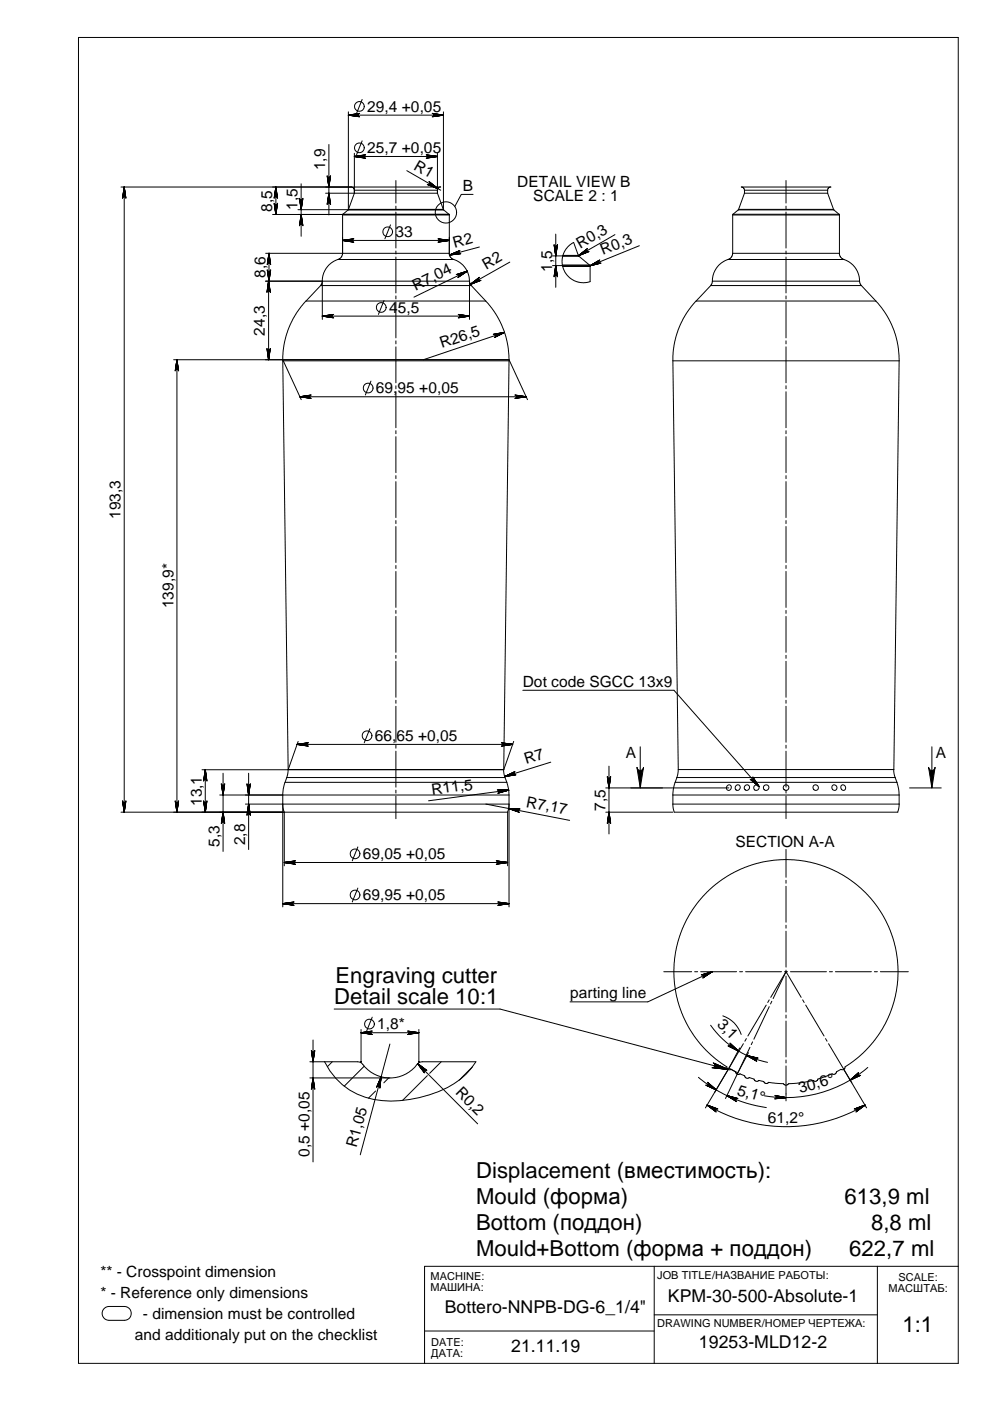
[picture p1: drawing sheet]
<svg xmlns="http://www.w3.org/2000/svg" width="420mm" height="594mm" viewBox="0 0 420 594" stroke-linecap="round" stroke-linejoin="round" font-family="sans-serif">
<g fill="none" stroke="#000" stroke-width=".42">
<path d="M33.3 15.9h373v562.2h-373zM147.7 47.4v41.5M147.7 48.8h40.3M153.5 42.2l-2.3 5.9M153.5 59.7l-2.3 5.9M188 47.4v41.5h-61.7M51.3 79.3h97.6M52.7 79.3v265.1M117 79.3v11.6M127.7 77.9v22.3M139.4 61.3v29.9M148.9 79.3h38l-.9 .2-.5 1.2h-35.3l-.4-1.1z"/>
<path d="M150.2 65v16.9M150.2 66.4h35.3M167.9 76.6v9.5M172.5 72.4l14.4 8.3M185.5 65v16.9M333.2 76.6v9.5M115.6 90.9h74.9M138 81.9h12.2M145.2 91.2h45.3M145.2 91.2v16.2M145.4 90.9l-.2 .3M145.4 90.9h44.9"/>
<path d="M147.6 89h40.5M147.6 89l-2.2 1.9M147.7 88.8l-.1 .2M147.7 88.8h40.3M150.2 81.9h35.3M150.2 81.9l-2.5 6.9M165.6 95.3l-2.4 5.9M167.9 87.4v1.3M167.9 89.9v15.3M185.5 81.9l2.5 6.9M188 88.8l.1 .2M188.1 89l2.2 1.9"/>
<path d="M190.3 90.8l.2 .4M190.5 91.2v16.2h-45.3M200.6 82.4h-5l-2.8 5.2M235.6 99.3v22.5M260.7 99.5l-15.5 8.9M310.6 91.2h45.3M310.6 91.2v16.2M310.8 90.9l-.2 .3M310.8 90.9h44.9M313 89h40.5M313 89l-2.2 1.9M313.1 88.8l-.1 .2"/>
<path d="M313.1 88.8h40.3M315.6 80.7l-.3-1-1-.4h38l-1 .3-.4 1.1M315.6 80.7h35.3M315.6 81.9h35.3M315.6 81.9l-2.5 6.9M315.6 80.7v1.2M333.2 87.4v1.3M333.2 89.9v15.3M350.9 81.9l2.5 6.9M350.9 80.7v1.2M353.4 88.8l.1 .2M353.5 89l2.2 1.9"/>
<path d="M355.7 90.8l.2 .4M355.9 91.2v16.2h-45.3M112.5 119.2h24.2M112.6 107.4h32.6M113.9 119.2v33.3M114 107.4v11.8M136.7 119.2l-.8 1.8M136.7 119.2h62.4M136.7 119.2v16.2M143.3 110l-2.7 1.4-2 2-1.4 2.6-.6 3.2M145.2 107.4l-.4 1.5-1.5 1.1M145.2 102h45.3"/>
<path d="M167.9 106.4v1.3M167.9 109v15.2M190.4 107.4l.6 1.7 1.4 .9h-49.1M192.3 110l2.3 1.1 2.5 2.2 1.5 3.1 .5 2.8M198.1 115l-22.6 11M199.1 119.2l.7 1.9M199.1 119.2v16.2M203.2 104.7l-12.6 3.4M216.2 111.1l-16.8 9.5M234.3 108.5h11M234.3 112.6h15.9M238.4 112.4h11.5"/>
<path d="M238.5 113h11.7M238.6 108.6h6.8M238.7 108.3h6.5M245.2 108.3l.2 .3M245.2 108.3l-2-5.5-2.7 2.1-1.6 2.6-.6 3 .2 2.5 1 2.4 1.9 2.3 2.1 1.4 2.1 .6 2 .2 2.6-.5v-6.4M245.4 108.6l4.5 3.8M249.9 112.4l.3 .6M250.1 112.7l-.7 .3M271.1 104.2l-21 8.5M310.6 107.4l-.4 1.5-1.5 1.1M333.2 106.4v1.3M333.2 109v15.2"/>
<path d="M355.9 107.4l.5 1.7 1.4 .9h-49.2l-2.9 1.6-1.7 1.8-1.4 2.6-.6 3.2M357.8 110l2.2 1.1 2.5 2.2 1.5 3.1 .4 2.8M364.4 119.2h-62.4l-.1 .8-.6 1M364.4 119.2l.8 1.9M129.8 127.6l-4.2 5.3-3.6 7.2-1.6 6.4-.5 6.5M129.8 127.6h76.2M135.9 121.1h63.9M135.9 121.1l-6.1 6.5M136.7 134h62.4M162.8 127.4l-2.4 5.9M167.9 125.5v1.3M167.9 128v15.3"/>
<path d="M199.8 121.1l6.2 6.5M205.9 127.6l4.3 5.5 3.5 7.2 1.6 6.5 .5 6.2M295.1 127.6l-4.1 5.3-3.6 7.2-1.6 6.4-.5 6.5M295.1 127.6h76.2M333.2 125.5v1.3M333.2 128v15.3M365.2 121.1h-63.9l-6.2 6.5M365.2 121.1l6.1 6.5M371.3 127.6l4.3 5.5 3.5 7.2 1.6 6.5 .5 6.2M73.6 152.5h142.2l7.8 17M75 152.5v191.9M119.9 152.5l7.8 17"/>
<path d="M167.9 144.5v1.3M167.9 147.1v15.2M213.9 140.9l-34.4 11.6M215.8 153h-95.9l2.3 173.3M215.8 153l-2.2 173.3M333.2 144.5v1.3M333.2 147.1v15.2M381.2 153h-95.9l2.3 173.3M381.2 153l-2.2 173.3h-91.4M127.2 168.2h95.9M157.3 161.6l-2.4 5.9M167.9 163.6v1.3"/>
<path d="M167.9 166.1v15.3M333.2 163.6v1.3M333.2 166.1v15.3M167.9 182.6v1.3M167.9 185.2v15.2M333.2 182.6v1.3M333.2 185.2v15.2M167.9 201.7v1.3M167.9 204.2v15.3M333.2 201.7v1.3M333.2 204.2v15.3M167.9 220.7v1.3"/>
<path d="M167.9 223.3v15.2M167.9 239.8v1.3M333.2 220.7v1.3M333.2 223.3v15.2M333.2 239.8v1.3M167.9 242.3v15.3M167.9 258.8v1.3M333.2 242.3v15.3M333.2 258.8v1.3M167.9 261.4v15.2M167.9 277.9v1.3M333.2 261.4v15.2"/>
<path d="M333.2 277.9v1.3M167.9 280.4v15.3M167.9 296.9v1.3M167.9 299.5v15.2M221.7 292.7h64.1l36 40.8M333.2 280.4v15.3M333.2 296.9v1.3M333.2 299.5v15.2M125.9 315.7h91.4M126.4 314.4l-4.2 12M156.8 309l-2.4 5.9M167.9 316v1.3"/>
<path d="M167.9 318.5v15.3M217.8 314.4l-4.2 12M271.4 316.7v17.4M333.2 316v1.3M333.2 318.5v15.3M395.1 316.7v17.4M85.6 326.4h128M87 326.4v18M93.2 337.1h26.7M94.6 327.9v33.1M105.4 327.9v32.3M119.9 337.1h95.9"/>
<path d="M119.9 337.1v47.5M120.9 331.7l-.8 3-.2 2.4M120.9 331.7h94M121.6 329.7h92.5M121.6 329.7l-.7 2M122.2 326.3l-.6 3.4M122.2 326.3h91.4M167.9 335v1.3M167.9 337.6v9.5M213.5 326.3l.6 3.4M214.1 329.7l.8 2M214.8 331.7l.8 2.9 .2 2.5"/>
<path d="M215.7 335l-34 4.6M215.8 337.1v47.5M233.5 323.2l-19.5 6.1M256.8 334.1h52.2M258.2 324.9v28.7M285.3 337.1h95.9M285.3 337.1v3.9M286.3 331.7l-.8 3-.2 2.4M287 329.7h92.5M287 329.7l-.7 2M287.6 326.3l-.6 3.4M333.2 335v1.3"/>
<path d="M333.2 337.6v9.5M356.6 333.2a1.11 1.11 0 0 1 1.9 .4 1.11 1.11 0 0 1-1.2 1.5l-.7-.7zM378.9 326.3l.6 3.4M379.5 329.7l.8 2h-94M380.2 331.7l.8 2.9 .2 2.5M381.2 337.1v3.9M385.5 334.1h13.7M51.3 344.4h69.2M104.1 341h15.8M119.9 341l.6 3.4M119.9 341h95.9l-.6 3.4M120.5 344.4h94.7"/>
<path d="M120.5 344.4v22.7M151.7 359.1l-2.3 5.9M206 341l35.5 6.9M215.2 344.4v22.7M256.8 344.4h28.5M285.3 341l.6 3.4M285.3 341h95.9M381.2 341l-.6 3.4h-94.7M120.5 365.7h94.7M151.7 376.6l-2.3 5.9M333.2 360.2v11.8M333.2 373.3v1.2"/>
<path d="M333.2 375.8v15.2M119.9 383.2h95.9M333.2 392.3v1.3M333.2 394.9v15.2M281.4 412h11.8M294.5 412h1.3M297.1 412h15.2M302 412l-27.3 12.8h-33M313.6 412h1.2M316.1 412h15.2M332.6 412h1.3M333.2 411.4v1.2"/>
<path d="M333.2 413.9v15.2M333.2 412l-6.4 10.9M333.2 412l-5.4 11.4M333.2 412l6.5 10.9M335.2 412h15.2M351.7 412h1.2M354.2 412h15.2M370.7 412h1.3M373.3 412h11.8M141.7 427.9h70.3l96.7 25.6M153.1 436.6v13.8M153.1 437.9h24.5"/>
<path d="M157.8 431.3l-2.4 5.9M177.6 436.6v13.8M301.3 434.7a39.2 39.2 0 0 0 24.1 15.8M306.5 430.8a12.3 12.3 0 0 1 7.7 7.8M324.9 426.2l-7.8 13.1M326.1 424l-.6 1.1M326.1 426.9l-6.5 13.8M327.2 424.6l-.5 1.1M333.2 430.4v1.3M333.2 433v15.2M340.3 424l.7 1.1M341.6 426.2l7.8 13.1"/>
<path d="M131.4 450.2h20.2l1.5 .5a14.8 14.8 0 0 0 24.4 0l1.5-.5h22.8a36 36 0 0 1-24 15.2 38.6 38.6 0 0 1-29.6-3.2 29.5 29.5 0 0 1-10.6-12M131.4 457.1h33.9M132.7 441v51.7M140.9 450.2l-2.1 2.1M153 450.2h.2M153 450.1l.2 .3M153.2 450.1l-.3 .3M154.4 452.1l-8.5 8.5M164.8 457.1l-2.1 2.1M165.3 442.7l-12.6 47M177.1 451l25.4 25.6M177.5 450.2h.3"/>
<path d="M177.5 450.1l.3 .3M177.7 450.1l-.3 .3M181.2 456.1l-10.6 10.6M187.1 450.2l-4.9 4.9M200.3 452.3l-5.7 5.8M296.1 456.8a58.5 58.5 0 0 0 28.8 12.9M313.6 444.4l-4.5 8.5 2.3 1.3 1.4 .7 4.5-8.5M315.2 442.6l-16.1 27.2M316.4 440.4l-.6 1.1M318 444.1l-10.4 21.7M319.1 441.8l-.6 1.1M333.2 449.5v1.2"/>
<path d="M333.2 452v14.8M350 440.4l.6 1.1M351.3 442.6l9.8 16.6M354.6 454.4l-.6 1.1-1.2-.1-6 2.2-.8 .9-1.2-.4-5.8 1.1-4.7 .3-.9 .7-.9-.2-.3-.5-6.3-.5-1.1 .5-.6-.3-.4-.6-2.1-.5-1.1 .4-.7-.4a1.51 1.51 0 0 0-1.7-1l-1.6 .1-.8-.6a1.55 1.55 0 0 0-1.7-1.1l-1.4 .1-.7-.8a.9 .9 0 0 0-1.1-.8l-.9-.6-.8 .3-.6-.3-.5-1-4.7-3.4-4.7-4.4-4.8-5.9-4.2-7.6-2.3-6.6-1.5-8-.1-8.2 1.5-8.6 2.6-7.1 3.6-6.7 4.7-5.9 6.4-5.9 6.4-4.1 7.5-3.2 6.8-1.6 8.7-.7 7.5 .7 7.9 2.1 7.4 3.5 6.3 4.2 6.3 6.1 4.4 6.2 3.6 7.3 2.2 7.2 1.1 8.1-.3 7.6-1.3 6.8-2.5 7.2-3.6 6.6-2.8 3.8-3.5 3.9-3.9 3.5-4.5 3-.5 1.1h-1.3l-1.8 1.1M357.8 453.5l9.6 16.3M367.9 452.6a53.5 53.5 0 0 1-43.8 12.1M159.3 462.6l-3.1 3.1M299.8 468.6a65.7 65.7 0 0 0 66.9 0M277.4 537v41.1M372 537v41.1M406.3 537h-226.3v41.1M44.3 554.8l1.9-.8h6.5a2.94 2.94 0 0 1 2.9 2.9 2.94 2.94 0 0 1-2.9 3h-6.5a2.93 2.93 0 0 1-2.7-1.9 2.93 2.93 0 0 1 .8-3.2z"/>
<path d="M277.4 557.5h94.6M180 564.4h97.4"/>
<circle cx="152.4" cy="45.1" r="2.06"/>
<circle cx="152.4" cy="62.7" r="2.07"/>
<circle cx="164.4" cy="98.3" r="2.07"/>
<circle cx="189.1" cy="90.1" r="4.5"/>
<circle cx="161.6" cy="130.4" r="2.06"/>
<circle cx="156.1" cy="164.5" r="2.07"/>
<circle cx="155.6" cy="312" r="2.06"/>
<circle cx="309" cy="333.9" r="1.11"/>
<circle cx="312.7" cy="334" r="1.15"/>
<circle cx="316.6" cy="334" r="1.15"/>
<circle cx="320.7" cy="334" r="1.19"/>
<circle cx="324.8" cy="334" r="1.19"/>
<circle cx="333.3" cy="334" r="1.2"/>
<circle cx="345.8" cy="333.9" r="1.16"/>
<circle cx="353.7" cy="333.9" r="1.14"/>
<circle cx="150.6" cy="379.5" r="2.06"/>
<circle cx="150.6" cy="362" r="2.06"/>
<circle cx="156.7" cy="434.2" r="2.06"/>
</g>
<g fill="#000" stroke="#000" stroke-width=".42">
<path d="M147.7 48.8l4.8-.7z" fill-rule="evenodd"/>
<path d="M147.7 48.8l4.6-.7z" fill-rule="evenodd"/>
<path d="M147.7 48.8l4.4-.5z" fill-rule="evenodd"/>
<path d="M147.7 48.8l4.2-.4-.1 .3z" fill-rule="evenodd"/>
<path d="M147.7 48.8l4.1-.1v.3z" fill-rule="evenodd"/>
<path d="M147.7 48.8l4.2 .4z" fill-rule="evenodd"/>
<path d="M147.7 48.8l4.4 .5z" fill-rule="evenodd"/>
<path d="M147.7 48.8l4.6 .7z" fill-rule="evenodd"/>
<path d="M147.7 48.8l4.8 .7z" fill-rule="evenodd"/>
<path d="M183.2 49.5l4.8-.7z" fill-rule="evenodd"/>
<path d="M183.5 49.5l4.5-.7z" fill-rule="evenodd"/>
<path d="M183.8 49.2l4.2-.4z" fill-rule="evenodd"/>
<path d="M183.9 49l4.1-.2-4.2 .4z" fill-rule="evenodd"/>
<path d="M183.9 48.7l4.1 .1-4.1 .2z" fill-rule="evenodd"/>
<path d="M183.8 48.4l4.2 .4-4.1-.1z" fill-rule="evenodd"/>
<path d="M183.7 48.3l4.3 .5z" fill-rule="evenodd"/>
<path d="M183.5 48.1l4.5 .7z" fill-rule="evenodd"/>
<path d="M183.2 48.1l4.8 .7z" fill-rule="evenodd"/>
<path d="M52.7 79.3l.7 4.8z" fill-rule="evenodd"/>
<path d="M52.7 79.3l.6 4.6z" fill-rule="evenodd"/>
<path d="M52.7 79.3l.5 4.4z" fill-rule="evenodd"/>
<path d="M52.7 79.3l.3 4.2z" fill-rule="evenodd"/>
<path d="M52.7 79.3l.1 4.1h-.3z" fill-rule="evenodd"/>
<path d="M52.7 79.3l-.4 4.2z" fill-rule="evenodd"/>
<path d="M52.7 79.3l-.6 4.4z" fill-rule="evenodd"/>
<path d="M52.7 79.3l-.7 4.6z" fill-rule="evenodd"/>
<path d="M52.7 79.3l-.8 4.8z" fill-rule="evenodd"/>
<path d="M117 79.3l-.8 4.8z" fill-rule="evenodd"/>
<path d="M117 79.3l-.7 4.6z" fill-rule="evenodd"/>
<path d="M117 79.3l-.6 4.4z" fill-rule="evenodd"/>
<path d="M117 79.3l-.2 4.1-.2 .1z" fill-rule="evenodd"/>
<path d="M117 79.3l.1 4.1h-.3z" fill-rule="evenodd"/>
<path d="M117 79.3l.3 4.2z" fill-rule="evenodd"/>
<path d="M117 79.3l.5 4.4z" fill-rule="evenodd"/>
<path d="M117 79.3l.6 4.6z" fill-rule="evenodd"/>
<path d="M117 79.3l.7 4.8z" fill-rule="evenodd"/>
<path d="M140.2 74.5l-.8 4.8z" fill-rule="evenodd"/>
<path d="M140.1 74.7l-.7 4.6z" fill-rule="evenodd"/>
<path d="M140 74.9l-.6 4.4z" fill-rule="evenodd"/>
<path d="M139.6 75.2l.2-.1-.4 4.2z" fill-rule="evenodd"/>
<path d="M139.3 75.2h.3l-.2 4.1z" fill-rule="evenodd"/>
<path d="M139.1 75.1l.2 .1 .1 4.1z" fill-rule="evenodd"/>
<path d="M138.9 74.9l.5 4.4z" fill-rule="evenodd"/>
<path d="M138.8 74.7l.6 4.6z" fill-rule="evenodd"/>
<path d="M138.7 74.5l.7 4.8z" fill-rule="evenodd"/>
<path d="M150.2 66.4l4.8 .7z" fill-rule="evenodd"/>
<path d="M150.2 66.4l4.6 .6z" fill-rule="evenodd"/>
<path d="M150.2 66.4l4.4 .5z" fill-rule="evenodd"/>
<path d="M150.2 66.4l4.1 .1 .1 .2z" fill-rule="evenodd"/>
<path d="M150.2 66.4l4.1-.2v.3z" fill-rule="evenodd"/>
<path d="M150.2 66.4l4.2-.4z" fill-rule="evenodd"/>
<path d="M150.2 66.4l4.4-.6z" fill-rule="evenodd"/>
<path d="M150.2 66.4l4.6-.7z" fill-rule="evenodd"/>
<path d="M150.2 66.4l4.8-.8z" fill-rule="evenodd"/>
<path d="M180.7 65.6l4.8 .8z" fill-rule="evenodd"/>
<path d="M180.9 65.7l4.6 .7z" fill-rule="evenodd"/>
<path d="M181.1 65.8l4.4 .6z" fill-rule="evenodd"/>
<path d="M181.3 66l4.2 .4z" fill-rule="evenodd"/>
<path d="M181.4 66.2l4.1 .2-4.1 .1z" fill-rule="evenodd"/>
<path d="M181.4 66.5l4.1-.1-4.2 .3z" fill-rule="evenodd"/>
<path d="M181.3 66.7l4.2-.3z" fill-rule="evenodd"/>
<path d="M180.9 67l4.6-.6z" fill-rule="evenodd"/>
<path d="M180.7 67.1l4.8-.7z" fill-rule="evenodd"/>
<path d="M181.9 76.9l3.8 3.1z" fill-rule="evenodd"/>
<path d="M182 77.1l3.7 2.9z" fill-rule="evenodd"/>
<path d="M182.2 77.4l3.5 2.6z" fill-rule="evenodd"/>
<path d="M182.2 77.6l3.5 2.4z" fill-rule="evenodd"/>
<path d="M182.2 77.8l3.5 2.2-3.7-2z" fill-rule="evenodd"/>
<path d="M182 78l3.7 2-3.8-1.8z" fill-rule="evenodd"/>
<path d="M181.6 78.3l4.1 1.7z" fill-rule="evenodd"/>
<path d="M181.4 78.3l4.3 1.7z" fill-rule="evenodd"/>
<path d="M181.1 78.2l4.6 1.8z" fill-rule="evenodd"/>
<path d="M117.7 86.2l-.7 4.7z" fill-rule="evenodd"/>
<path d="M117.6 86.4l-.6 4.5z" fill-rule="evenodd"/>
<path d="M117.3 86.8l-.3 4.1z" fill-rule="evenodd"/>
<path d="M117.1 86.8h.2l-.3 4.1z" fill-rule="evenodd"/>
<path d="M116.8 86.8h.3l-.1 4.1z" fill-rule="evenodd"/>
<path d="M116.6 86.8h.2l.2 4.1z" fill-rule="evenodd"/>
<path d="M116.4 86.6l.6 4.3z" fill-rule="evenodd"/>
<path d="M116.3 86.4l.7 4.5z" fill-rule="evenodd"/>
<path d="M116.2 86.2l.8 4.7z" fill-rule="evenodd"/>
<path d="M127 84.1l.7 4.8z" fill-rule="evenodd"/>
<path d="M127 84.3l.7 4.6z" fill-rule="evenodd"/>
<path d="M127.2 84.6l.5 4.3z" fill-rule="evenodd"/>
<path d="M127.3 84.7l.4 4.2z" fill-rule="evenodd"/>
<path d="M127.6 84.8h.2l-.1 4.1z" fill-rule="evenodd"/>
<path d="M127.8 84.8l.2-.1-.3 4.2z" fill-rule="evenodd"/>
<path d="M128 84.7l.2-.1-.5 4.3z" fill-rule="evenodd"/>
<path d="M128.4 84.3l-.7 4.6z" fill-rule="evenodd"/>
<path d="M128.4 84.1l-.7 4.8z" fill-rule="evenodd"/>
<path d="M127.7 90.9l-.7 4.9z" fill-rule="evenodd"/>
<path d="M127.7 90.9l-.7 4.6z" fill-rule="evenodd"/>
<path d="M127.7 90.9l-.5 4.4z" fill-rule="evenodd"/>
<path d="M127.7 90.9l-.4 4.2z" fill-rule="evenodd"/>
<path d="M127.7 90.9l.1 4.2h-.2z" fill-rule="evenodd"/>
<path d="M127.7 90.9l.3 4.2z" fill-rule="evenodd"/>
<path d="M127.7 90.9l.5 4.4z" fill-rule="evenodd"/>
<path d="M127.7 90.9l.7 4.6z" fill-rule="evenodd"/>
<path d="M127.7 90.9l.7 4.9z" fill-rule="evenodd"/>
<path d="M139.4 81.9l-.7 4.8z" fill-rule="evenodd"/>
<path d="M139.4 81.9l-.6 4.6z" fill-rule="evenodd"/>
<path d="M139.4 81.9l-.5 4.3z" fill-rule="evenodd"/>
<path d="M139.4 81.9l-.1 4.1-.2 .1z" fill-rule="evenodd"/>
<path d="M139.4 81.9l.2 4.1h-.3z" fill-rule="evenodd"/>
<path d="M139.4 81.9l.4 4.2z" fill-rule="evenodd"/>
<path d="M139.4 81.9l.6 4.3z" fill-rule="evenodd"/>
<path d="M139.4 81.9l.7 4.6z" fill-rule="evenodd"/>
<path d="M139.4 81.9l.8 4.8z" fill-rule="evenodd"/>
<path d="M113.9 119.2l-.7 4.8z" fill-rule="evenodd"/>
<path d="M113.9 119.2l-.7 4.6z" fill-rule="evenodd"/>
<path d="M113.9 119.2l-.5 4.3z" fill-rule="evenodd"/>
<path d="M113.9 119.2l-.4 4.2z" fill-rule="evenodd"/>
<path d="M113.9 119.2l.1 4.1h-.3z" fill-rule="evenodd"/>
<path d="M113.9 119.2l.4 4.2-.3-.1z" fill-rule="evenodd"/>
<path d="M113.9 119.2l.5 4.3z" fill-rule="evenodd"/>
<path d="M113.9 119.2l.7 4.6z" fill-rule="evenodd"/>
<path d="M113.9 119.2l.7 4.8z" fill-rule="evenodd"/>
<path d="M114 107.4l-.7 4.8z" fill-rule="evenodd"/>
<path d="M114 107.4l-.6 4.6z" fill-rule="evenodd"/>
<path d="M114 107.4l-.5 4.4z" fill-rule="evenodd"/>
<path d="M114 107.4l-.1 4.1-.2 .1z" fill-rule="evenodd"/>
<path d="M114 107.4l.2 4.1h-.3z" fill-rule="evenodd"/>
<path d="M114 107.4l.4 4.2z" fill-rule="evenodd"/>
<path d="M114 107.4l.6 4.4z" fill-rule="evenodd"/>
<path d="M114 107.4l.7 4.6z" fill-rule="evenodd"/>
<path d="M114 107.4l.8 4.8z" fill-rule="evenodd"/>
<path d="M114.8 114.4l-.8 4.8z" fill-rule="evenodd"/>
<path d="M114.7 114.7l-.7 4.5z" fill-rule="evenodd"/>
<path d="M114.4 115l.2-.1-.6 4.3z" fill-rule="evenodd"/>
<path d="M114.2 115.1l.2-.1-.4 4.2z" fill-rule="evenodd"/>
<path d="M113.9 115.1h.3l-.2 4.1z" fill-rule="evenodd"/>
<path d="M113.7 115l.2 .1 .1 4.1z" fill-rule="evenodd"/>
<path d="M113.5 114.9l.5 4.3z" fill-rule="evenodd"/>
<path d="M113.4 114.7l.6 4.5z" fill-rule="evenodd"/>
<path d="M113.3 114.4l.7 4.8z" fill-rule="evenodd"/>
<path d="M145.2 102l4.8 .7z" fill-rule="evenodd"/>
<path d="M145.2 102l4.6 .6z" fill-rule="evenodd"/>
<path d="M145.2 102l4.4 .5z" fill-rule="evenodd"/>
<path d="M145.2 102l4.2 .1v.2z" fill-rule="evenodd"/>
<path d="M145.2 102l4.2 .1z" fill-rule="evenodd"/>
<path d="M145.2 102l4.2-.4v.3z" fill-rule="evenodd"/>
<path d="M145.2 102l4.4-.6z" fill-rule="evenodd"/>
<path d="M145.2 102l4.6-.7z" fill-rule="evenodd"/>
<path d="M145.2 102l4.8-.8z" fill-rule="evenodd"/>
<path d="M185.7 101.2l4.8 .8z" fill-rule="evenodd"/>
<path d="M185.9 101.3l4.6 .7z" fill-rule="evenodd"/>
<path d="M186.1 101.4l4.4 .6z" fill-rule="evenodd"/>
<path d="M186.3 101.6l4.2 .4-4.1-.1z" fill-rule="evenodd"/>
<path d="M186.4 101.9l4.1 .1z" fill-rule="evenodd"/>
<path d="M186.4 102.1l4.1-.1-4.2 .3z" fill-rule="evenodd"/>
<path d="M186.3 102.3l4.2-.3-4.4 .5z" fill-rule="evenodd"/>
<path d="M185.9 102.6l4.6-.6z" fill-rule="evenodd"/>
<path d="M185.7 102.7l4.8-.7z" fill-rule="evenodd"/>
<path d="M190.6 108.1l4.4-1.9z" fill-rule="evenodd"/>
<path d="M190.6 108.1l4.2-1.8z" fill-rule="evenodd"/>
<path d="M190.6 108.1l4-1.6z" fill-rule="evenodd"/>
<path d="M190.6 108.1l3.9-1.4v.2z" fill-rule="evenodd"/>
<path d="M190.6 108.1l3.9-1.2 .1 .3z" fill-rule="evenodd"/>
<path d="M190.6 108.1l4.1-.7z" fill-rule="evenodd"/>
<path d="M190.6 108.1l4.3-.6z" fill-rule="evenodd"/>
<path d="M190.6 108.1l4.6-.5z" fill-rule="evenodd"/>
<path d="M190.6 108.1l4.8-.5z" fill-rule="evenodd"/>
<path d="M194.1 117.7l4-2.7z" fill-rule="evenodd"/>
<path d="M194.4 117.4l3.7-2.4-3.8 2.6z" fill-rule="evenodd"/>
<path d="M194.5 117.2l3.6-2.2-3.7 2.4z" fill-rule="evenodd"/>
<path d="M194.4 116.9l3.7-1.9-3.6 2.2z" fill-rule="evenodd"/>
<path d="M194.4 116.7l3.7-1.7-3.7 1.9z" fill-rule="evenodd"/>
<path d="M194.1 116.5l4-1.5-3.7 1.7z" fill-rule="evenodd"/>
<path d="M193.9 116.4l4.2-1.4z" fill-rule="evenodd"/>
<path d="M193.7 116.4l4.4-1.4z" fill-rule="evenodd"/>
<path d="M193.4 116.4l4.7-1.4z" fill-rule="evenodd"/>
<path d="M234.9 103.7l.7 4.8z" fill-rule="evenodd"/>
<path d="M234.9 103.9l.7 4.6z" fill-rule="evenodd"/>
<path d="M235.1 104.2l.5 4.3z" fill-rule="evenodd"/>
<path d="M235.3 104.3l.3 4.2z" fill-rule="evenodd"/>
<path d="M235.5 104.4h.3l-.2 4.1z" fill-rule="evenodd"/>
<path d="M235.8 104.4l.2-.1-.4 4.2z" fill-rule="evenodd"/>
<path d="M236 104.3l.2-.1-.6 4.3z" fill-rule="evenodd"/>
<path d="M236.3 103.9l-.7 4.6z" fill-rule="evenodd"/>
<path d="M236.3 103.7l-.7 4.8z" fill-rule="evenodd"/>
<path d="M235.6 112.6l.7 4.8z" fill-rule="evenodd"/>
<path d="M235.6 112.6l.7 4.6z" fill-rule="evenodd"/>
<path d="M235.6 112.6l.6 4.4z" fill-rule="evenodd"/>
<path d="M235.6 112.6l.4 4.2z" fill-rule="evenodd"/>
<path d="M235.6 112.6l.2 4.1h-.3z" fill-rule="evenodd"/>
<path d="M235.6 112.6l-.3 4.2z" fill-rule="evenodd"/>
<path d="M235.6 112.6l-.5 4.4z" fill-rule="evenodd"/>
<path d="M235.6 112.6l-.7 4.6z" fill-rule="evenodd"/>
<path d="M235.6 112.6l-.7 4.8z" fill-rule="evenodd"/>
<path d="M245.2 108.4l3.8-3z" fill-rule="evenodd"/>
<path d="M245.2 108.4l3.7-2.8z" fill-rule="evenodd"/>
<path d="M245.2 108.4l3.6-2.6z" fill-rule="evenodd"/>
<path d="M245.2 108.4l3.5-2.4 .1 .3z" fill-rule="evenodd"/>
<path d="M245.2 108.4l3.6-2.1 .1 .2z" fill-rule="evenodd"/>
<path d="M245.2 108.4l3.7-1.9 .1 .2z" fill-rule="evenodd"/>
<path d="M245.2 108.4l4.1-1.7z" fill-rule="evenodd"/>
<path d="M245.2 108.4l4.3-1.7z" fill-rule="evenodd"/>
<path d="M245.2 108.4l4.6-1.7z" fill-rule="evenodd"/>
<path d="M250.1 112.7l4.2-2.5z" fill-rule="evenodd"/>
<path d="M250.1 112.7l4-2.3z" fill-rule="evenodd"/>
<path d="M250.1 112.7l3.9-2.2z" fill-rule="evenodd"/>
<path d="M250.1 112.7l3.8-1.9v.3z" fill-rule="evenodd"/>
<path d="M250.1 112.7l3.8-1.6 .1 .2z" fill-rule="evenodd"/>
<path d="M250.1 112.7l3.9-1.4 .2 .1z" fill-rule="evenodd"/>
<path d="M250.1 112.7l4.3-1.1z" fill-rule="evenodd"/>
<path d="M250.1 112.7l4.5-1.1z" fill-rule="evenodd"/>
<path d="M250.1 112.7l4.7-1.1z" fill-rule="evenodd"/>
<path d="M136.7 134l4.8 .8z" fill-rule="evenodd"/>
<path d="M136.7 134l4.5 .7z" fill-rule="evenodd"/>
<path d="M136.7 134l4.3 .6z" fill-rule="evenodd"/>
<path d="M136.7 134l4.1 .4z" fill-rule="evenodd"/>
<path d="M136.7 134l4.1-.1v.3z" fill-rule="evenodd"/>
<path d="M136.7 134l4.1-.3z" fill-rule="evenodd"/>
<path d="M136.7 134l4.3-.5z" fill-rule="evenodd"/>
<path d="M136.7 134l4.5-.6z" fill-rule="evenodd"/>
<path d="M136.7 134l4.8-.7z" fill-rule="evenodd"/>
<path d="M194.3 133.3l4.8 .7z" fill-rule="evenodd"/>
<path d="M194.5 133.4l4.6 .6z" fill-rule="evenodd"/>
<path d="M194.7 133.5l4.4 .5z" fill-rule="evenodd"/>
<path d="M194.9 133.7l4.2 .3z" fill-rule="evenodd"/>
<path d="M194.9 133.9l4.2 .1-4.2 .2z" fill-rule="evenodd"/>
<path d="M194.9 134.2l4.2-.2-4.2 .4z" fill-rule="evenodd"/>
<path d="M194.9 134.4l4.2-.4-4.4 .6z" fill-rule="evenodd"/>
<path d="M194.5 134.7l4.6-.7z" fill-rule="evenodd"/>
<path d="M194.3 134.8l4.8-.8z" fill-rule="evenodd"/>
<path d="M199.4 120.6l3.8-3z" fill-rule="evenodd"/>
<path d="M199.4 120.6l3.7-2.8z" fill-rule="evenodd"/>
<path d="M199.4 120.6l3.5-2.6z" fill-rule="evenodd"/>
<path d="M199.4 120.6l3.5-2.4v.3z" fill-rule="evenodd"/>
<path d="M199.4 120.6l3.5-2.1 .2 .2z" fill-rule="evenodd"/>
<path d="M199.4 120.6l3.7-1.9 .1 .1z" fill-rule="evenodd"/>
<path d="M199.4 120.6l4.1-1.7z" fill-rule="evenodd"/>
<path d="M199.4 120.6l4.3-1.7z" fill-rule="evenodd"/>
<path d="M199.4 120.6l4.6-1.7z" fill-rule="evenodd"/>
<path d="M75 152.5l-.7 4.8z" fill-rule="evenodd"/>
<path d="M75 152.5l-.7 4.6z" fill-rule="evenodd"/>
<path d="M75 152.5l-.5 4.4z" fill-rule="evenodd"/>
<path d="M75 152.5l-.3 4.2z" fill-rule="evenodd"/>
<path d="M75 152.5l.1 4.1h-.2z" fill-rule="evenodd"/>
<path d="M75 152.5l.4 4.2z" fill-rule="evenodd"/>
<path d="M75 152.5l.6 4.4z" fill-rule="evenodd"/>
<path d="M75 152.5l.6 4.6z" fill-rule="evenodd"/>
<path d="M75 152.5l.7 4.8z" fill-rule="evenodd"/>
<path d="M114.6 147.8l-.7 4.7z" fill-rule="evenodd"/>
<path d="M114.6 148l-.7 4.5z" fill-rule="evenodd"/>
<path d="M114.4 148.2l-.5 4.3z" fill-rule="evenodd"/>
<path d="M114 148.4h.3l-.4 4.1z" fill-rule="evenodd"/>
<path d="M113.7 148.4h.3l-.1 4.1z" fill-rule="evenodd"/>
<path d="M113.5 148.4l.4 4.1z" fill-rule="evenodd"/>
<path d="M113.4 148.2l.5 4.3z" fill-rule="evenodd"/>
<path d="M113.2 148l.7 4.5z" fill-rule="evenodd"/>
<path d="M113.2 147.8l.7 4.7z" fill-rule="evenodd"/>
<path d="M209.6 143.1l4.3-2.2z" fill-rule="evenodd"/>
<path d="M209.8 143l4.1-2.1z" fill-rule="evenodd"/>
<path d="M210.1 142.6l3.8-1.7-3.9 1.9z" fill-rule="evenodd"/>
<path d="M210.1 142.3l3.8-1.4-3.8 1.7z" fill-rule="evenodd"/>
<path d="M210 142.1l3.9-1.2-3.8 1.4z" fill-rule="evenodd"/>
<path d="M209.8 142l4.1-1.1z" fill-rule="evenodd"/>
<path d="M209.6 141.8l4.3-.9z" fill-rule="evenodd"/>
<path d="M209.4 141.7l4.5-.8z" fill-rule="evenodd"/>
<path d="M209.1 141.7l4.8-.8z" fill-rule="evenodd"/>
<path d="M127.2 168.2l4.8 .8z" fill-rule="evenodd"/>
<path d="M127.2 168.2l4.5 .7z" fill-rule="evenodd"/>
<path d="M127.2 168.2l4.3 .6z" fill-rule="evenodd"/>
<path d="M127.2 168.2l4.1 .1 .1 .3z" fill-rule="evenodd"/>
<path d="M127.2 168.2l4.1-.1z" fill-rule="evenodd"/>
<path d="M127.2 168.2l4.2-.3-.1 .2z" fill-rule="evenodd"/>
<path d="M127.2 168.2l4.3-.5z" fill-rule="evenodd"/>
<path d="M127.2 168.2l4.5-.6z" fill-rule="evenodd"/>
<path d="M127.2 168.2l4.8-.7z" fill-rule="evenodd"/>
<path d="M218.3 167.5l4.8 .7z" fill-rule="evenodd"/>
<path d="M218.5 167.6l4.6 .6z" fill-rule="evenodd"/>
<path d="M218.7 167.7l4.4 .5z" fill-rule="evenodd"/>
<path d="M218.9 167.9l4.2 .3-4.1-.1z" fill-rule="evenodd"/>
<path d="M219 168.1l4.1 .1z" fill-rule="evenodd"/>
<path d="M219 168.3l4.1-.1-4.2 .4z" fill-rule="evenodd"/>
<path d="M218.7 168.8l4.4-.6z" fill-rule="evenodd"/>
<path d="M218.5 168.9l4.6-.7z" fill-rule="evenodd"/>
<path d="M218.3 169l4.8-.8z" fill-rule="evenodd"/>
<path d="M125.9 315.7l4.9 .7z" fill-rule="evenodd"/>
<path d="M125.9 315.7l4.6 .6z" fill-rule="evenodd"/>
<path d="M125.9 315.7l4.4 .5z" fill-rule="evenodd"/>
<path d="M125.9 315.7l4.2 .3z" fill-rule="evenodd"/>
<path d="M125.9 315.7l4.1-.2v.3z" fill-rule="evenodd"/>
<path d="M125.9 315.7l4.2-.4z" fill-rule="evenodd"/>
<path d="M125.9 315.7l4.4-.6z" fill-rule="evenodd"/>
<path d="M125.9 315.7l4.6-.7z" fill-rule="evenodd"/>
<path d="M125.9 315.7l4.9-.8z" fill-rule="evenodd"/>
<path d="M212.6 314.9l4.7 .8z" fill-rule="evenodd"/>
<path d="M212.8 315l4.5 .7z" fill-rule="evenodd"/>
<path d="M213 315.1l4.3 .6z" fill-rule="evenodd"/>
<path d="M213.1 315.3l4.2 .4z" fill-rule="evenodd"/>
<path d="M213.2 315.5l4.1 .2-4.1 .1z" fill-rule="evenodd"/>
<path d="M213.2 315.8l4.1-.1-4.2 .3z" fill-rule="evenodd"/>
<path d="M213.1 316l4.2-.3-4.3 .5z" fill-rule="evenodd"/>
<path d="M212.8 316.3l4.5-.6z" fill-rule="evenodd"/>
<path d="M212.6 316.4l4.7-.7z" fill-rule="evenodd"/>
<path d="M87 326.4l-.7 4.8z" fill-rule="evenodd"/>
<path d="M87 326.4l-.6 4.6z" fill-rule="evenodd"/>
<path d="M87 326.4l-.5 4.4z" fill-rule="evenodd"/>
<path d="M87 326.4l-.3 4.2z" fill-rule="evenodd"/>
<path d="M87 326.4l.2 4.2h-.3z" fill-rule="evenodd"/>
<path d="M87 326.4l.4 4.2z" fill-rule="evenodd"/>
<path d="M87 326.4l.6 4.4z" fill-rule="evenodd"/>
<path d="M87 326.4l.7 4.6z" fill-rule="evenodd"/>
<path d="M87 326.4l.8 4.8z" fill-rule="evenodd"/>
<path d="M95.3 332.3l-.7 4.8z" fill-rule="evenodd"/>
<path d="M95.2 332.5l-.6 4.6z" fill-rule="evenodd"/>
<path d="M94.9 332.9l.2-.1-.5 4.3z" fill-rule="evenodd"/>
<path d="M94.7 333l.2-.1-.3 4.2z" fill-rule="evenodd"/>
<path d="M94.4 333h.3l-.1 4.1z" fill-rule="evenodd"/>
<path d="M94.2 332.9l.2 .1 .2 4.1z" fill-rule="evenodd"/>
<path d="M94 332.8l.6 4.3z" fill-rule="evenodd"/>
<path d="M93.9 332.5l.7 4.6z" fill-rule="evenodd"/>
<path d="M93.8 332.3l.8 4.8z" fill-rule="evenodd"/>
<path d="M106.2 332.3l-.8 4.8z" fill-rule="evenodd"/>
<path d="M106.1 332.5l-.7 4.6z" fill-rule="evenodd"/>
<path d="M105.8 332.9l.2-.1-.6 4.3z" fill-rule="evenodd"/>
<path d="M105.5 333l.3-.1-.4 4.2z" fill-rule="evenodd"/>
<path d="M105.3 333l.1 4.1z" fill-rule="evenodd"/>
<path d="M105.1 332.9l.2 .1 .1 4.1z" fill-rule="evenodd"/>
<path d="M104.9 332.8l.5 4.3z" fill-rule="evenodd"/>
<path d="M104.8 332.5l.6 4.6z" fill-rule="evenodd"/>
<path d="M104.7 332.3l.7 4.8z" fill-rule="evenodd"/>
<path d="M214 329.3l4.4-2.1z" fill-rule="evenodd"/>
<path d="M214 329.3l4.1-2z" fill-rule="evenodd"/>
<path d="M214 329.3l4-1.8z" fill-rule="evenodd"/>
<path d="M214 329.3l3.9-1.6z" fill-rule="evenodd"/>
<path d="M214 329.3l3.9-1.4 .1 .3z" fill-rule="evenodd"/>
<path d="M214 329.3l4.1-.9z" fill-rule="evenodd"/>
<path d="M214 329.3l4.3-.8z" fill-rule="evenodd"/>
<path d="M214 329.3l4.5-.7z" fill-rule="evenodd"/>
<path d="M214 329.3l4.8-.7z" fill-rule="evenodd"/>
<path d="M211 336.4l4.7-1.4z" fill-rule="evenodd"/>
<path d="M211.2 336.3l4.5-1.3z" fill-rule="evenodd"/>
<path d="M211.6 335.9l4.1-.9-4.2 1.1z" fill-rule="evenodd"/>
<path d="M211.6 335.7l4.1-.7-4.1 .9z" fill-rule="evenodd"/>
<path d="M211.6 335.5l4.1-.5-4.1 .7z" fill-rule="evenodd"/>
<path d="M211.5 335.3l4.2-.3-4.1 .5z" fill-rule="evenodd"/>
<path d="M211.3 335.1l4.4-.1z" fill-rule="evenodd"/>
<path d="M211.1 335h4.6z" fill-rule="evenodd"/>
<path d="M210.8 335h4.9z" fill-rule="evenodd"/>
<path d="M257.5 329.3l.7 4.8z" fill-rule="evenodd"/>
<path d="M258.1 330h.2l-.1 4.1z" fill-rule="evenodd"/>
<path d="M258.3 330l.2-.1-.3 4.2z" fill-rule="evenodd"/>
<path d="M258.5 329.9l.2-.2-.5 4.4z" fill-rule="evenodd"/>
<path d="M258.9 329.5l-.7 4.6z" fill-rule="evenodd"/>
<path d="M258.9 329.3l-.7 4.8z" fill-rule="evenodd"/>
<path d="M257.5 329.5l.7 4.6z" fill-rule="evenodd"/>
<path d="M257.6 329.7l.6 4.4z" fill-rule="evenodd"/>
<path d="M257.9 329.9l.3 4.2z" fill-rule="evenodd"/>
<path d="M270 325.4a1.4 1.4 0 0 0 1.4 1.3 1.4 1.4 0 0 0 1.4-1.3l-1.4 8.7z" fill-rule="evenodd"/>
<path d="M318.1 330.4l3.7 3.1z" fill-rule="evenodd"/>
<path d="M318.3 330.6l3.5 2.9z" fill-rule="evenodd"/>
<path d="M318.5 330.6l3.3 2.9z" fill-rule="evenodd"/>
<path d="M318.8 330.6l.2-.1 2.8 3z" fill-rule="evenodd"/>
<path d="M319 330.5l2.8 3z" fill-rule="evenodd"/>
<path d="M319.3 330.2l2.5 3.3-2.6-3.1z" fill-rule="evenodd"/>
<path d="M319.3 329.9l2.5 3.6z" fill-rule="evenodd"/>
<path d="M319.3 329.7l2.5 3.8z" fill-rule="evenodd"/>
<path d="M319.2 329.5l2.6 4z" fill-rule="evenodd"/>
<path d="M393.7 325.4a1.38 1.38 0 0 0 1.4 1.3 1.38 1.38 0 0 0 1.4-1.3l-1.4 8.7z" fill-rule="evenodd"/>
<path d="M51.9 339.6l.8 4.8z" fill-rule="evenodd"/>
<path d="M52 339.8l.7 4.6z" fill-rule="evenodd"/>
<path d="M52.1 340l.6 4.4z" fill-rule="evenodd"/>
<path d="M52.3 340.2l.4 4.2z" fill-rule="evenodd"/>
<path d="M52.5 340.3h.3l-.1 4.1z" fill-rule="evenodd"/>
<path d="M52.8 340.3l.2-.1-.3 4.2z" fill-rule="evenodd"/>
<path d="M53 340.2l.2-.2-.5 4.4z" fill-rule="evenodd"/>
<path d="M53.3 339.8l-.6 4.6z" fill-rule="evenodd"/>
<path d="M53.4 339.6l-.7 4.8z" fill-rule="evenodd"/>
<path d="M75.7 339.6l-.7 4.8z" fill-rule="evenodd"/>
<path d="M75.6 339.8l-.6 4.6z" fill-rule="evenodd"/>
<path d="M75.4 340.2l.2-.2-.6 4.4z" fill-rule="evenodd"/>
<path d="M75.1 340.3l.3-.1-.4 4.2z" fill-rule="evenodd"/>
<path d="M74.9 340.3h.2l-.1 4.1z" fill-rule="evenodd"/>
<path d="M74.7 340.2l.3 4.2z" fill-rule="evenodd"/>
<path d="M74.5 340l.5 4.4z" fill-rule="evenodd"/>
<path d="M74.3 339.8l.7 4.6z" fill-rule="evenodd"/>
<path d="M74.3 339.6l.7 4.8z" fill-rule="evenodd"/>
<path d="M87.8 339.6l-.8 4.8z" fill-rule="evenodd"/>
<path d="M87.7 339.8l-.7 4.6z" fill-rule="evenodd"/>
<path d="M87.4 340.2l.2-.2-.6 4.4z" fill-rule="evenodd"/>
<path d="M87.2 340.3l.2-.1-.4 4.2z" fill-rule="evenodd"/>
<path d="M86.9 340.3h.3l-.2 4.1z" fill-rule="evenodd"/>
<path d="M86.7 340.2l.3 4.2z" fill-rule="evenodd"/>
<path d="M86.5 340l.5 4.4z" fill-rule="evenodd"/>
<path d="M86.4 339.8l.6 4.6z" fill-rule="evenodd"/>
<path d="M86.3 339.6l.7 4.8z" fill-rule="evenodd"/>
<path d="M94.6 344.4l-.8 4.8z" fill-rule="evenodd"/>
<path d="M94.6 344.4l-.7 4.6z" fill-rule="evenodd"/>
<path d="M94.6 344.4l-.6 4.4z" fill-rule="evenodd"/>
<path d="M94.6 344.4l-.2 4.1-.2 .1z" fill-rule="evenodd"/>
<path d="M94.6 344.4l.1 4.1h-.3z" fill-rule="evenodd"/>
<path d="M94.6 344.4l.3 4.2z" fill-rule="evenodd"/>
<path d="M94.6 344.4l.5 4.4z" fill-rule="evenodd"/>
<path d="M94.6 344.4l.6 4.6z" fill-rule="evenodd"/>
<path d="M94.6 344.4l.7 4.8z" fill-rule="evenodd"/>
<path d="M105.4 341l-.7 4.8z" fill-rule="evenodd"/>
<path d="M105.4 341l-.6 4.5z" fill-rule="evenodd"/>
<path d="M105.4 341l-.5 4.3z" fill-rule="evenodd"/>
<path d="M105.4 341l-.1 4.1-.2 .1z" fill-rule="evenodd"/>
<path d="M105.4 341l.1 4.1z" fill-rule="evenodd"/>
<path d="M105.4 341l.4 4.2-.3-.1z" fill-rule="evenodd"/>
<path d="M105.4 341l.6 4.3z" fill-rule="evenodd"/>
<path d="M105.4 341l.7 4.5z" fill-rule="evenodd"/>
<path d="M105.4 341l.8 4.8z" fill-rule="evenodd"/>
<path d="M215.6 342.8l4.9 .2z" fill-rule="evenodd"/>
<path d="M215.6 342.8l4.7 .2z" fill-rule="evenodd"/>
<path d="M215.6 342.8l4.4 .3z" fill-rule="evenodd"/>
<path d="M215.6 342.8l4.2 .5-.1 .2z" fill-rule="evenodd"/>
<path d="M215.6 342.8l4.1 .7v.2z" fill-rule="evenodd"/>
<path d="M215.6 342.8l4.1 .9v.3z" fill-rule="evenodd"/>
<path d="M215.6 342.8l4.2 1.4z" fill-rule="evenodd"/>
<path d="M215.6 342.8l4.4 1.6z" fill-rule="evenodd"/>
<path d="M215.6 342.8l4.6 1.7z" fill-rule="evenodd"/>
<path d="M258.2 344.4l.7 4.8z" fill-rule="evenodd"/>
<path d="M258.2 344.4l.7 4.6z" fill-rule="evenodd"/>
<path d="M258.2 344.4l.5 4.4z" fill-rule="evenodd"/>
<path d="M258.2 344.4l.3 4.2z" fill-rule="evenodd"/>
<path d="M258.2 344.4l.1 4.1h-.2z" fill-rule="evenodd"/>
<path d="M258.2 344.4l-.3 4.2z" fill-rule="evenodd"/>
<path d="M258.2 344.4l-.6 4.4z" fill-rule="evenodd"/>
<path d="M258.2 344.4l-.7 4.6z" fill-rule="evenodd"/>
<path d="M258.2 344.4l-.7 4.8z" fill-rule="evenodd"/>
<path d="M120.5 365.7l4.8 .8z" fill-rule="evenodd"/>
<path d="M120.5 365.7l4.6 .7z" fill-rule="evenodd"/>
<path d="M120.5 365.7l4.4 .6z" fill-rule="evenodd"/>
<path d="M120.5 365.7l4.2 .4z" fill-rule="evenodd"/>
<path d="M120.5 365.7l4.1-.1v.3z" fill-rule="evenodd"/>
<path d="M120.5 365.7l4.2-.3z" fill-rule="evenodd"/>
<path d="M120.5 365.7l4.4-.5z" fill-rule="evenodd"/>
<path d="M120.5 365.7l4.6-.6z" fill-rule="evenodd"/>
<path d="M120.5 365.7l4.8-.7z" fill-rule="evenodd"/>
<path d="M210.4 365l4.8 .7z" fill-rule="evenodd"/>
<path d="M210.7 365.1l4.5 .6z" fill-rule="evenodd"/>
<path d="M210.9 365.2l4.3 .5z" fill-rule="evenodd"/>
<path d="M211 365.4l4.2 .3z" fill-rule="evenodd"/>
<path d="M211.1 365.6l4.1 .1-4.1 .2z" fill-rule="evenodd"/>
<path d="M211.1 365.9l4.1-.2-4.2 .4z" fill-rule="evenodd"/>
<path d="M211 366.1l4.2-.4-4.3 .6z" fill-rule="evenodd"/>
<path d="M210.7 366.4l4.5-.7z" fill-rule="evenodd"/>
<path d="M210.4 366.5l4.8-.8z" fill-rule="evenodd"/>
<path d="M119.9 383.2l4.8 .7z" fill-rule="evenodd"/>
<path d="M119.9 383.2l4.6 .7z" fill-rule="evenodd"/>
<path d="M119.9 383.2l4.3 .5z" fill-rule="evenodd"/>
<path d="M119.9 383.2l4.1 .1 .1 .3z" fill-rule="evenodd"/>
<path d="M119.9 383.2l4.1-.2v.3z" fill-rule="evenodd"/>
<path d="M119.9 383.2l4.2-.4z" fill-rule="evenodd"/>
<path d="M119.9 383.2l4.3-.5z" fill-rule="evenodd"/>
<path d="M119.9 383.2l4.6-.7z" fill-rule="evenodd"/>
<path d="M119.9 383.2l4.8-.7z" fill-rule="evenodd"/>
<path d="M211 382.5l4.8 .7z" fill-rule="evenodd"/>
<path d="M211.2 382.5l4.6 .7z" fill-rule="evenodd"/>
<path d="M211.5 382.7l4.3 .5z" fill-rule="evenodd"/>
<path d="M211.6 382.8l4.2 .4z" fill-rule="evenodd"/>
<path d="M211.7 383l4.1 .2-4.1 .1z" fill-rule="evenodd"/>
<path d="M211.7 383.3l4.1-.1-4.2 .4z" fill-rule="evenodd"/>
<path d="M211.5 383.7l4.3-.5z" fill-rule="evenodd"/>
<path d="M211.2 383.9l4.6-.7z" fill-rule="evenodd"/>
<path d="M211 383.9l4.8-.7z" fill-rule="evenodd"/>
<path d="M297.8 413.4l4.2-1.4z" fill-rule="evenodd"/>
<path d="M297.6 413.4l4.4-1.4z" fill-rule="evenodd"/>
<path d="M297.3 413.4l4.7-1.4z" fill-rule="evenodd"/>
<path d="M297.9 414.8l4.1-2.8z" fill-rule="evenodd"/>
<path d="M298.3 414.1l3.7-2.1-3.8 2.4z" fill-rule="evenodd"/>
<path d="M298.3 413.9l3.7-1.9-3.7 2.1z" fill-rule="evenodd"/>
<path d="M298.2 413.7l3.8-1.7-3.7 1.9z" fill-rule="evenodd"/>
<path d="M298 413.5l4-1.5-3.8 1.7z" fill-rule="evenodd"/>
<path d="M298.2 414.4l3.8-2.4-3.9 2.6z" fill-rule="evenodd"/>
<path d="M153.1 437.9l4.8-.7z" fill-rule="evenodd"/>
<path d="M153.1 437.9l4.5-.6z" fill-rule="evenodd"/>
<path d="M153.1 437.9l4.3-.5z" fill-rule="evenodd"/>
<path d="M153.1 437.9l4.2-.3z" fill-rule="evenodd"/>
<path d="M153.1 437.9l4.1-.1v.2z" fill-rule="evenodd"/>
<path d="M153.1 437.9l4.1 .1 .1 .3z" fill-rule="evenodd"/>
<path d="M153.1 437.9l4.3 .6z" fill-rule="evenodd"/>
<path d="M153.1 437.9l4.5 .7z" fill-rule="evenodd"/>
<path d="M153.1 437.9l4.8 .8z" fill-rule="evenodd"/>
<path d="M173.4 437.6l4.2 .3z" fill-rule="evenodd"/>
<path d="M173.2 437.4l4.4 .5z" fill-rule="evenodd"/>
<path d="M173 437.3l4.6 .6z" fill-rule="evenodd"/>
<path d="M172.8 438.7l4.8-.8z" fill-rule="evenodd"/>
<path d="M173 438.6l4.6-.7z" fill-rule="evenodd"/>
<path d="M173.4 438.3l4.2-.4-4.4 .6z" fill-rule="evenodd"/>
<path d="M173.5 438l4.1-.1-4.2 .4z" fill-rule="evenodd"/>
<path d="M173.5 437.8l4.1 .1-4.1 .1z" fill-rule="evenodd"/>
<path d="M172.8 437.2l4.8 .7z" fill-rule="evenodd"/>
<path d="M132.7 457.1l.8 4.8z" fill-rule="evenodd"/>
<path d="M132.7 457.1l.7 4.6z" fill-rule="evenodd"/>
<path d="M132.7 457.1l.6 4.3z" fill-rule="evenodd"/>
<path d="M132.7 457.1l.4 4.2z" fill-rule="evenodd"/>
<path d="M132.7 457.1l.1 4.1h-.2z" fill-rule="evenodd"/>
<path d="M132.7 457.1l-.3 4.2z" fill-rule="evenodd"/>
<path d="M132.7 457.1l-.5 4.3z" fill-rule="evenodd"/>
<path d="M132.7 457.1l-.6 4.6z" fill-rule="evenodd"/>
<path d="M132.7 457.1l-.7 4.8z" fill-rule="evenodd"/>
<path d="M132 445.4l.7 4.8z" fill-rule="evenodd"/>
<path d="M132.1 445.7l.6 4.5z" fill-rule="evenodd"/>
<path d="M132.2 445.9l.5 4.3z" fill-rule="evenodd"/>
<path d="M132.4 446l.3 4.2z" fill-rule="evenodd"/>
<path d="M132.6 446.1h.2l-.1 4.1z" fill-rule="evenodd"/>
<path d="M132.8 446.1l.3-.1-.4 4.2z" fill-rule="evenodd"/>
<path d="M133.1 446l.2-.1-.6 4.3z" fill-rule="evenodd"/>
<path d="M133.4 445.7l-.7 4.5z" fill-rule="evenodd"/>
<path d="M133.5 445.4l-.8 4.8z" fill-rule="evenodd"/>
<path d="M161.6 456.6l-.5 4.8z" fill-rule="evenodd"/>
<path d="M161.6 456.6l-.9 4h-.3z" fill-rule="evenodd"/>
<path d="M161.6 456.6l-1.4 4z" fill-rule="evenodd"/>
<path d="M161.6 456.6l-1.7 4.1z" fill-rule="evenodd"/>
<path d="M161.6 456.6l-1.8 4.3z" fill-rule="evenodd"/>
<path d="M161.6 456.6l-2 4.5z" fill-rule="evenodd"/>
<path d="M161.6 456.6l-.6 4.6z" fill-rule="evenodd"/>
<path d="M161.6 456.6l-.6 4.3z" fill-rule="evenodd"/>
<path d="M161.6 456.6l-.7 4.2-.2-.2z" fill-rule="evenodd"/>
<path d="M177.1 451l3.9 2.9z" fill-rule="evenodd"/>
<path d="M177.1 451l3.7 2.8z" fill-rule="evenodd"/>
<path d="M177.1 451l3.5 2.7z" fill-rule="evenodd"/>
<path d="M177.1 451l3.2 2.8z" fill-rule="evenodd"/>
<path d="M177.1 451l3 2.9-.2 .1z" fill-rule="evenodd"/>
<path d="M177.1 451l2.8 3-.1 .3z" fill-rule="evenodd"/>
<path d="M177.1 451l2.7 3.5z" fill-rule="evenodd"/>
<path d="M177.1 451l2.7 3.8z" fill-rule="evenodd"/>
<path d="M177.1 451l2.9 4z" fill-rule="evenodd"/>
<path d="M301.8 452.8l6.9 .7z" fill-rule="evenodd"/>
<path d="M302.2 452.7l6.5 .8z" fill-rule="evenodd"/>
<path d="M302.6 452.6l.2-.2 5.9 1.1z" fill-rule="evenodd"/>
<path d="M303 452.1l5.7 1.4-5.9-1.1z" fill-rule="evenodd"/>
<path d="M303.1 451.8l5.6 1.7-5.7-1.4z" fill-rule="evenodd"/>
<path d="M303.1 451.5l5.6 2-5.6-1.7z" fill-rule="evenodd"/>
<path d="M302.9 451.2l5.8 2.3-5.6-2z" fill-rule="evenodd"/>
<path d="M302.7 450.9l6 2.6z" fill-rule="evenodd"/>
<path d="M302.4 450.7l6.3 2.8z" fill-rule="evenodd"/>
<path d="M308.6 443.5l4.4 2.1z" fill-rule="evenodd"/>
<path d="M308.9 443.5l4.1 2.1z" fill-rule="evenodd"/>
<path d="M309.1 443.6l3.9 2z" fill-rule="evenodd"/>
<path d="M309.3 443.5l.2-.1 3.5 2.2z" fill-rule="evenodd"/>
<path d="M309.7 443.2l3.3 2.4-3.5-2.2z" fill-rule="evenodd"/>
<path d="M309.7 442.9l3.3 2.7z" fill-rule="evenodd"/>
<path d="M309.7 442.7l3.3 2.9z" fill-rule="evenodd"/>
<path d="M309.6 442.5l3.4 3.1z" fill-rule="evenodd"/>
<path d="M309.5 442.3l3.5 3.3z" fill-rule="evenodd"/>
<path d="M316.7 447.6l4.7 1.1z" fill-rule="evenodd"/>
<path d="M316.7 447.6l4.5 1.1z" fill-rule="evenodd"/>
<path d="M316.7 447.6l4.3 1.1z" fill-rule="evenodd"/>
<path d="M316.7 447.6l4 1.2-.1 .2z" fill-rule="evenodd"/>
<path d="M316.7 447.6l3.9 1.4-.1 .2z" fill-rule="evenodd"/>
<path d="M316.7 447.6l3.8 1.6v.3z" fill-rule="evenodd"/>
<path d="M316.7 447.6l3.8 2.1z" fill-rule="evenodd"/>
<path d="M316.7 447.6l4 2.3z" fill-rule="evenodd"/>
<path d="M316.7 447.6l4.2 2.5z" fill-rule="evenodd"/>
<path d="M360.4 458l3.7-3.2z" fill-rule="evenodd"/>
<path d="M360.4 458l3.5-3z" fill-rule="evenodd"/>
<path d="M360.4 458l3.4-2.8z" fill-rule="evenodd"/>
<path d="M360.4 458l3.4-2.6v.2z" fill-rule="evenodd"/>
<path d="M360.4 458l3.4-2.4 .1 .3z" fill-rule="evenodd"/>
<path d="M360.4 458l3.5-2.1 .3 .1z" fill-rule="evenodd"/>
<path d="M360.4 458l4-1.9z" fill-rule="evenodd"/>
<path d="M360.4 458l4.2-1.9z" fill-rule="evenodd"/>
<path d="M360.4 458l4.5-2z" fill-rule="evenodd"/>
<path d="M299.8 468.6l4.6 1.7z" fill-rule="evenodd"/>
<path d="M299.8 468.6l4.3 1.6z" fill-rule="evenodd"/>
<path d="M299.8 468.6l4.1 1.6z" fill-rule="evenodd"/>
<path d="M299.8 468.6l3.9 1.7-.3 .2z" fill-rule="evenodd"/>
<path d="M299.8 468.6l3.6 1.9v.2z" fill-rule="evenodd"/>
<path d="M299.8 468.6l3.6 2.1-.1 .2z" fill-rule="evenodd"/>
<path d="M299.8 468.6l3.6 2.6z" fill-rule="evenodd"/>
<path d="M299.8 468.6l3.7 2.8z" fill-rule="evenodd"/>
<path d="M299.8 468.6l3.9 3z" fill-rule="evenodd"/>
<path d="M299.2 460.1l4.4 2z" fill-rule="evenodd"/>
<path d="M299.4 460.2l4.2 1.9z" fill-rule="evenodd"/>
<path d="M299.7 460.2l3.9 1.9z" fill-rule="evenodd"/>
<path d="M300.1 460l3.5 2.1-3.7-1.9z" fill-rule="evenodd"/>
<path d="M300.2 459.8l3.4 2.3-3.5-2.1z" fill-rule="evenodd"/>
<path d="M300.3 459.6l3.3 2.5-3.4-2.3z" fill-rule="evenodd"/>
<path d="M300.3 459.3l3.3 2.8z" fill-rule="evenodd"/>
<path d="M300.1 459.1l3.5 3z" fill-rule="evenodd"/>
<path d="M300 458.9l3.6 3.2z" fill-rule="evenodd"/>
<path d="M308.2 464.6l4.7 1.2z" fill-rule="evenodd"/>
<path d="M308.2 464.6l4.4 1.2z" fill-rule="evenodd"/>
<path d="M308.2 464.6l4.2 1.2z" fill-rule="evenodd"/>
<path d="M308.2 464.6l4 1.3-.2 .2z" fill-rule="evenodd"/>
<path d="M308.2 464.6l3.8 1.5-.1 .2z" fill-rule="evenodd"/>
<path d="M308.2 464.6l3.7 1.7v.3z" fill-rule="evenodd"/>
<path d="M308.2 464.6l3.8 2.2z" fill-rule="evenodd"/>
<path d="M308.2 464.6l3.9 2.4z" fill-rule="evenodd"/>
<path d="M308.2 464.6l4.1 2.6z" fill-rule="evenodd"/>
<path d="M328.4 466l4.8-.6z" fill-rule="evenodd"/>
<path d="M328.7 465.9l4.5-.5z" fill-rule="evenodd"/>
<path d="M329.1 465.6l4.1-.2-4.3 .4z" fill-rule="evenodd"/>
<path d="M329.1 465.4h4.1l-4.1 .2z" fill-rule="evenodd"/>
<path d="M329.1 465.1l4.1 .3h-4.1z" fill-rule="evenodd"/>
<path d="M329.1 464.9l4.1 .5z" fill-rule="evenodd"/>
<path d="M328.9 464.7l4.3 .7z" fill-rule="evenodd"/>
<path d="M328.7 464.6l4.5 .8z" fill-rule="evenodd"/>
<path d="M328.5 464.5l4.7 .9z" fill-rule="evenodd"/>
<path d="M363.1 471.4l3.6-2.8-3.8 3z" fill-rule="evenodd"/>
<path d="M363.2 471.2l3.5-2.6z" fill-rule="evenodd"/>
<path d="M363.2 470.9l3.5-2.3-3.5 2.6z" fill-rule="evenodd"/>
<path d="M363.2 470.7l3.5-2.1-3.5 2.3z" fill-rule="evenodd"/>
<path d="M363.1 470.5l3.6-1.9-3.5 2.1z" fill-rule="evenodd"/>
<path d="M362.9 470.3l3.8-1.7-3.6 1.9z" fill-rule="evenodd"/>
<path d="M362.6 470.2l4.1-1.6z" fill-rule="evenodd"/>
<path d="M362.4 470.2l4.3-1.6z" fill-rule="evenodd"/>
<path d="M362.2 470.3l4.5-1.7z" fill-rule="evenodd"/>
</g>
<g font-size="9.4">
<text x="142.2" y="417">Engraving cutter</text>
<text x="141.7" y="425.9">Detail scale 10:1</text>
<text x="201.8" y="499.6">Displacement (вместимость):</text>
<text x="201.8" y="510.6">Mould (форма)</text>
<text x="358" y="510.6">613,9 ml</text>
<text x="201.8" y="521.6">Bottom (поддон)</text>
<text x="369.3" y="521.6">8,8 ml</text>
<text x="201.8" y="532.5">Mould+Bottom (форма + поддон)</text>
<text x="360" y="532.5">622,7 ml</text>
<text x="382.6" y="564.7">1:1</text>
</g>
<g font-size="7.5">
<text x="188.6" y="556.7">Bottero-NNPB-DG-6_1/4&quot;</text>
<text x="283.1" y="552.1">KPM-30-500-Absolute-1</text>
<text x="216.7" y="573.4">21.11.19</text>
<text x="296.3" y="571.8">19253-MLD12-2</text>
</g>
<g font-size="6.6">
<text x="155.7" y="47.3">29,4 +0,05</text>
<text x="155.7" y="64.9">25,7 +0,05</text>
<text x="175.1" y="71.5" transform="rotate(30 175.1 71.5)">R1</text>
<text x="137.9" y="72.3" transform="rotate(-90 137.9 72.3)">1,9</text>
<text x="196.3" y="81">B</text>
<text x="219.3" y="79.2">DETAIL VIEW B</text>
<text x="115.4" y="89.7" transform="rotate(-90 115.4 89.7)">8,5</text>
<text x="126.2" y="89" transform="rotate(-90 126.2 89)">1,5</text>
<text x="226.1" y="85.4">SCALE 2 : 1</text>
<text x="167.7" y="100.5">33</text>
<text x="192.7" y="105.2" transform="rotate(-15 192.7 105.2)">R2</text>
<text x="246" y="105.4" transform="rotate(-30 246 105.4)">R0,3</text>
<text x="255.6" y="108.2" transform="rotate(-22 255.6 108.2)">R0,3</text>
<text x="112.5" y="117.9" transform="rotate(-90 112.5 117.9)">8,6</text>
<text x="206.1" y="114.3" transform="rotate(-30 206.1 114.3)">R2</text>
<text x="234.1" y="115.2" transform="rotate(-90 234.1 115.2)">1,5</text>
<text x="176.1" y="123.2" transform="rotate(-26 176.1 123.2)">R7,04</text>
<text x="164.9" y="132.6">45,5</text>
<text x="112.4" y="142.3" transform="rotate(-90 112.4 142.3)">24,3</text>
<text x="187.3" y="147.6" transform="rotate(-19 187.3 147.6)">R26,5</text>
<text x="159.4" y="166.8">69,</text>
<text x="168.6" y="166.8">95 +0,05</text>
<text x="51.1" y="220.1" transform="rotate(-90 51.1 220.1)">193,3</text>
<text x="73.5" y="258" transform="rotate(-90 73.5 258)">139,9*</text>
<text x="221.7" y="291.3">Dot code SGCC 13x9</text>
<text x="158.9" y="314.2">66,</text>
<text x="168.1" y="314.2">65 +0,05</text>
<text x="265.3" y="321.5">A</text>
<text x="396.8" y="321.5">A</text>
<text x="223" y="324.1" transform="rotate(-17 223 324.1)">R7</text>
<text x="85.5" y="341.9" transform="rotate(-90 85.5 341.9)">13,1</text>
<text x="183.2" y="337.1" transform="rotate(-8 183.2 337.1)">R11,5</text>
<text x="222.9" y="342" transform="rotate(11 222.9 342)">R7,17</text>
<text x="256.7" y="343.8" transform="rotate(-90 256.7 343.8)">7,5</text>
<text x="93" y="359.2" transform="rotate(-90 93 359.2)">5,3</text>
<text x="103.9" y="358.4" transform="rotate(-90 103.9 358.4)">2,8</text>
<text x="311.8" y="359.3">SECTION A-A</text>
<text x="153.8" y="364.3">69,05 +0,05</text>
<text x="153.8" y="381.7">69,95 +0,05</text>
<text x="241.7" y="423.4">parting line</text>
<text x="159.9" y="436.5">1,8*</text>
<text x="303.7" y="434.8" transform="rotate(45 303.7 434.8)">3,1</text>
<text x="192.8" y="463.6" transform="rotate(45 192.8 463.6)">R0,2</text>
<text x="312.3" y="464.3" transform="rotate(16 312.3 464.3)">5,1°</text>
<text x="339.3" y="463.4" transform="rotate(-15 339.3 463.4)">30,6°</text>
<text x="325.5" y="476.3">61,2°</text>
<text x="131.2" y="490.5" transform="rotate(-90 131.2 490.5)">0,5 +0,05</text>
<text x="151.2" y="487" transform="rotate(-75 151.2 487)">R1,05</text>
<text x="42.5" y="541.4">** - Crosspoint dimension</text>
<text x="42.5" y="550.3">* - Reference only dimensions</text>
<text x="60.6" y="559.2">- dimension must be controlled</text>
<text x="57.1" y="568.1">and additionaly put on the checklist</text>
</g>
<g font-size="4.7">
<text x="182.5" y="542.8">MACHINE:</text>
<text x="278.6" y="542.3">JOB TITLE/НАЗВАНИЕ РАБОТЫ:</text>
<text x="380.9" y="543.2">SCALE:</text>
<text x="182.5" y="547.6">МАШИНА:</text>
<text x="376.7" y="548">МАСШТАБ:</text>
<text x="278.6" y="562.6">DRAWING NUMBER/НОМЕР ЧЕРТЕЖА:</text>
<text x="182.8" y="575.5">ДАТА:</text>
<text x="182.8" y="570.7">DATE:</text>
</g>
</svg>
